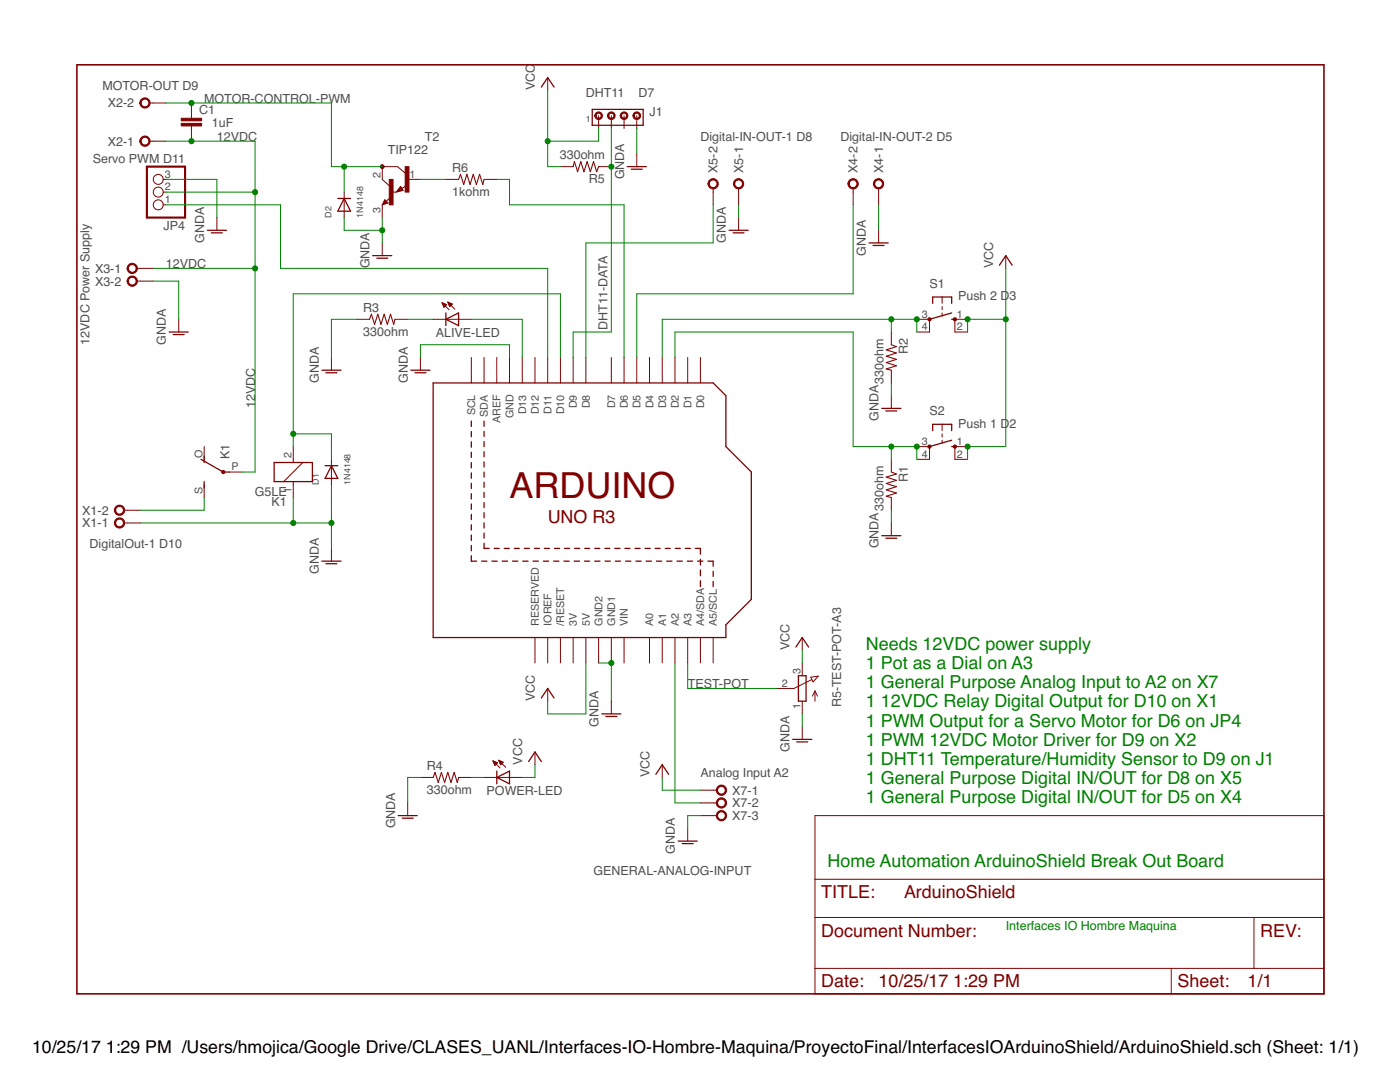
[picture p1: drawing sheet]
<svg xmlns="http://www.w3.org/2000/svg" width="279mm" height="216mm" viewBox="0 0 279 216" stroke-linecap="round" stroke-linejoin="round" font-family="sans-serif">
<g fill="none" stroke="#800000" stroke-width=".25">
<path d="M108 17.4l1.3-1.9 1.3 1.9M67.4 39.6h2.6M68.7 39.6l1.3 2.5h-2.6zM80 37.7v-.1l-.5 .5 .7-.3M118.2 21.8h10.2v3.2h-10.2zM125.2 33.3h3.8M126 33.8h2.2M41.4 46h3.8M42.2 46.5h2.2M74.4 51h3.8M75.2 51.5h2.2M76.8 40.1l.4 .4-.5 .1 .2-.2"/>
<path d="M145.5 46h3.8M146.3 46.5h2.2M173.4 48.5h3.8M174.2 49h2.2M199.5 52.9l1.2-1.9 1.3 1.9M33.8 66.3h3.8M34.6 66.8h2.1M64.2 73.9h3.9M65 74.4h2.2M82 73.9h3.8M82.8 74.4h2.2M86.4 76.4h55.9l2.6 2.6v10.1l5 5.1v25.4l-5 5.1v2.5h-58.5z"/>
<path d="M89 63.7l2.5-1.3v2.6zM89 62.4v2.6M186.1 60.5v-1.2h3.8v1.2M189.9 63.7h.7M189.9 62.4l-4.4 1.3M40.1 91.7l4.5 2.5h1.2M40.7 91v1.3M40.7 96.1v1.3M54.7 92.3h7.6v3.8h-7.6zM64.9 92.9h2.5M66.1 92.9l1.3 2.6h-2.5zM94.1 84v1.1"/>
<path d="M94.1 86.1v1.1M94.1 88.2v1M94.1 90.2v1.1M94.1 92.3v1.1M94.1 94.4v1M94.1 96.4v1.1M94.1 98.5v1.1M96.6 84v1.1M96.6 86.1v1M96.6 88.1v1M96.6 90.1v1.1M96.6 92.2v1"/>
<path d="M96.6 94.2v1M96.6 96.2v1M96.6 98.3v1M176 81.5h3.8M176.8 82h2.2M186.1 85.9v-1.2h3.8v1.2M189.9 89.1h.7M189.9 87.8l-4.4 1.3M64.2 112h3.9M65 112.5h2.2M94.1 100.6v1M94.1 102.6v1.1"/>
<path d="M94.1 104.7v1.1M94.1 106.8v1M94.1 108.8v1.1M94.1 110.9v1.1h1M96.1 112h1.1M96.6 100.3v1M96.6 102.3v1M96.6 104.3v1.1M96.6 106.4v1M96.6 108.4v1h1M98.2 112h1M98.6 109.4h1"/>
<path d="M100.2 112h1.1M100.6 109.4h1M102.3 112h1M102.6 109.4h1M104.3 112h1.1M104.6 109.4h1M106.4 112h1M106.7 109.4h1M108.4 112h1.1M108.6 109.4h1.1M110.5 112h1M110.7 109.4h1"/>
<path d="M112.5 112h1.1M112.7 109.4h1M114.6 112h1.1M114.7 109.4h1M116.6 112h1.1M116.7 109.4h1M118.7 112h1M118.7 109.4h1M120.7 109.4h1M120.8 112h1M122.7 109.4h1M122.8 112h1"/>
<path d="M124.7 109.4h1M124.9 112h1M126.7 109.4h1M126.9 112h1.1M128.7 109.4h1.1M128.9 112h1.1M130.7 109.4h1M131 112h1.1M132.8 109.4h1M133.1 112h1M134.8 109.4h1M135.1 112h1.1"/>
<path d="M136.8 109.4h1M137.2 112h1M138.8 109.4h1v1.2M139.2 112h1.1M139.8 111.6v1.1M139.8 113.7v1.2M139.8 115.9v1.2M141.3 112h1v1M142.3 114v1M142.3 116v1.1M176 106.9h3.8M176.8 107.4h2.2"/>
<path d="M108 139.3l1.3-1.9 1.3 1.9M158.8 129.1l1.3-1.9 1.3 1.9M159.3 134.8h1.6v5.1h-1.6zM99.1 155.1l2.6-1.2v2.5zM99.1 153.9v2.5M105.5 152l1.3-1.9 1.2 1.9M120.1 142.5h3.8M120.9 143h2.2M130.9 154.5l1.3-1.9 1.2 1.9M158.2 147.5h3.8M159 148h2.2M79.5 162.8h3.8"/>
<path d="M80.3 163.3h2.2M135.3 167.8h3.8M136.1 168.3h2.2"/>
</g>
<g fill="none" stroke="#800000" stroke-width=".2">
<path d="M109.3 15.5v2.5M29.8 28.2h3.3M29.8 20.6h3.3M32.6 38.3h.5M32.6 35.8h.5M38.2 20.6v3M38.2 25.1v3.1M68.7 38.3v5.1M76.8 39.9l.6 .6-1.1 .4zM77.9 39.4l-.8 .8M78.4 38.3h.7M79.9 37.2l.6 .8-1.4 .3z"/>
<path d="M80.2 37.8l-.2-.4-.7 .8 1-.2-.3-.7-.8 .9M80.9 34.5l-1.6-1.2h-3v2.5l1.4 1.3M81.2 37l-1 .6M81.4 35.8h2.5M89 35.8h2.5M96.6 35.8h2.5M111.8 33.3h2.6M119.5 23.1v2.5M119.5 33.3h2.5M122 23.1v2.5M124.5 23.1v2.5M127.1 23.1v2.5"/>
<path d="M127.1 30.7v2.6M142.3 37.6v3.3M147.4 37.6v3.3M170.3 37.6v3.3M175.3 37.6v3.3M27.3 53.6h3.3M27.3 56.1h3.3M32.6 40.9h.5M43.3 43.4v2.6M76.3 40.9v2.5M76.3 48.5v2.5M76.8 40.1l-.3 .6 .8-.2-.5-.5-.4 .7"/>
<path d="M147.4 43.4v2.6M175.3 46v2.5M188 59.3v1.2M200.7 51v2.6M35.7 63.7v2.6M66.1 71.3v2.6M71.2 63.7h2.5M78.8 63.7h2.6M83.9 71.3v2.6M86.4 63.7h7.7M88.2 60.4l1.4 1.4M88.2 60.4l.9 .4-.5 .5"/>
<path d="M88.2 60.4l.4 .9M88.2 60.5h.1M88.3 60.6h.3M88.3 60.7h.6M88.4 60.8h.7M88.5 60.9h.5M88.5 61h.4M88.6 61.2h.2M88.6 61.3h.1M89.4 60.3l1.4 1.4M89.4 60.3l.9 .4M89.4 60.3l.3 .9"/>
<path d="M89.4 60.3h.1M89.4 60.5h.3M89.5 60.6h.5M89.5 60.7h.8M89.6 60.8h.5M89.6 60.9h.4M89.7 61h.2M89.7 61.2h.1M90.3 60.7l-.6 .5M94.1 71.3v5.1M96.6 71.3v5.1M99.1 71.3v5.1"/>
<path d="M101.7 71.3v5.1M104.2 71.3v5.1M106.8 71.3v5.1M109.3 71.3v5.1M111.8 71.3v5.1M114.4 71.3v5.1M116.9 71.3v5.1M122 71.3v5.1M124.5 71.3v5.1M127.1 71.3v5.1M129.6 71.3v5.1M132.2 71.3v5.1"/>
<path d="M134.7 71.3v5.1M137.2 71.3v5.1M139.8 71.3v5.1M177.9 66.3v2.5M177.9 73.9v2.5M177.9 79v2.5M183 63.7h2.5v2.6h-2.5M188 61.2v.6M188 62.4v.7M193.1 63.7h-2.5v2.6h2.5M40.7 89.1v2.6M40.7 96.7v2.6"/>
<path d="M45.8 94.2h2.6M58.5 89.1v3.2M58.5 96.1v3.2M60.4 92.3l-3.8 3.8M66.1 91.7v5M177.9 91.7v2.5M177.9 99.3v2.5M183 89.1h2.5v2.6h-2.5M188 84.7v1.2M188 86.6v.6M188 87.8v.7M193.1 89.1h-2.5v2.6h2.5"/>
<path d="M24.7 104.4h3.3M24.7 101.8h3.3M66.1 109.4v2.6M177.9 104.4v2.5M106.8 127.2v5.1M109.3 127.2v5.1M109.3 137.4v2.5M111.8 127.2v5.1M114.4 127.2v5.1M116.9 127.2v5.1M119.5 127.2v5.1M122 127.2v5.1"/>
<path d="M122 139.9v2.6M124.5 127.2v5.1M129.6 127.2v5.1M132.2 127.2v5.1M134.7 127.2v5.1M137.2 127.2v5.1M139.8 127.2v5.1M142.3 127.2v5.1M160.1 127.2v2.6M160.1 132.3v2.5M160.1 139.9v2.6M161.8 135.1l1.5-.2-1 1.2z"/>
<path d="M162 135.6l-3.5 1.8h-3.5M162.6 137.9v2M162.6 137.9l.6 1M162.6 137.9l-.5 1M83.9 155.1h2.5M91.5 155.1h2.6M96.6 155.1h7.6M98.4 151.8l1.4 1.4M98.4 151.8l.9 .4M98.4 151.8l.4 .9M98.4 151.9h.1M98.4 152h.3"/>
<path d="M98.5 152.1h.5M98.6 152.2h.7M98.6 152.4h.5M98.7 152.5h.3M98.7 152.6h.2M98.8 152.7h.1M99.3 152.2l-.5 .5M99.5 151.7l1.4 1.4M99.5 151.7l.9 .4-.5 .5M99.5 151.7l.4 .9M99.5 151.7h.1M99.6 151.9h.3"/>
<path d="M99.7 152h.5M99.7 152.1h.7M99.8 152.2h.5M99.8 152.4h.4M99.9 152.5h.1M99.9 152.6h.1M106.8 150.1v2.5M132.2 152.6v2.5M139.8 157.7h3.3M160.1 145v2.5M81.4 160.2v2.6M137.2 165.3v2.5"/>
<path d="M139.8 162.8h3.3M139.8 160.2h3.3M162.6 162.8h101.6v35.5h-101.6zM162.6 175.5h101.6M162.6 183.1h101.6M162.6 193.2h101.6M233.7 193.2v5.1M250.3 183.1v10.1"/>
<circle cx="31.6" cy="38.3" r=".99"/>
<circle cx="31.6" cy="35.8" r=".99"/>
<circle cx="31.6" cy="40.9" r=".99"/>
</g>
<path d="M29.3 33.3h7.6v10.1h-7.6z" fill="none" stroke="#800000" stroke-width=".42"/>
<path d="M91.5 35.8l.4-1 .6 2 .7-2 .6 2 .6-2 .7 2 .6-2 .7 2 .2-1M114.4 33.3l.2-1.1 .7 2.1 .6-2.1 .6 2.1 .7-2.1 .6 2.1 .6-2.1 .7 2.1 .4-1M73.7 63.7l.4-1 .7 2 .6-2 .6 2 .7-2 .6 2 .6-2 .7 2 .2-1M177.9 68.8l1 .4-2 .6 2 .6-2 .7 2 .6-2 .6 2 .7-2 .6 1 .3M177.9 94.2l1 .4-2 .6 2 .6-2 .7 2 .6-2 .6 2 .7-2 .6 1 .3M86.4 155.1l.4-1 .7 2 .6-2 .6 2 .7-2 .6 2 .6-2 .7 2 .2-1" fill="none" stroke="#800000" stroke-width=".21"/>
<g fill="#800000" stroke="#800000" stroke-width=".2">
<path d="M185.3 63.5h.4v.4l-.2 .2-.2-.2z" fill-rule="evenodd"/>
<path d="M190.3 63.5h.5v.4l-.2 .2-.3-.2z" fill-rule="evenodd"/>
<path d="M185.3 88.9l.2-.1 .2 .1v.4l-.2 .2-.2-.2z" fill-rule="evenodd"/>
<path d="M190.3 88.9l.3-.1 .2 .1v.4l-.2 .2-.3-.2z" fill-rule="evenodd"/>
<path d="M23.2 103.5a1.03 1.03 0 0 1 1.6 .4 1.03 1.03 0 0 1-.7 1.4 1.03 1.03 0 0 1-1.3-.9h.3a.77 .77 0 0 1 1.1-.7 .77 .77 0 0 1 .1 1.3 .77 .77 0 0 1-1.2-.4v-.2h-.3z" fill-rule="evenodd"/>
<path d="M23.2 101a1.03 1.03 0 0 1 1.6 .4 1.03 1.03 0 0 1-.7 1.4 1.03 1.03 0 0 1-1.3-1h.3a.77 .77 0 0 1 1.1-.6 .77 .77 0 0 1 .1 1.3 .77 .77 0 0 1-1.2-.5v-.2h-.3z" fill-rule="evenodd"/>
<path d="M25.5 53a1.03 1.03 0 0 1 1.7 0 1.03 1.03 0 0 1-.5 1.6 1.03 1.03 0 0 1-1.3-1h.2a.78 .78 0 0 1 1.1-.8 .78 .78 0 0 1 .2 1.3 .78 .78 0 0 1-1.2-.3l-.1-.2h-.2z" fill-rule="evenodd"/>
<path d="M25.5 55.5a1.03 1.03 0 0 1 1.7 0 1.03 1.03 0 0 1-.5 1.6 1.03 1.03 0 0 1-1.3-1h.2a.78 .78 0 0 1 1.1-.7 .78 .78 0 0 1 .2 1.2 .78 .78 0 0 1-1.2-.3l-.1-.2h-.2z" fill-rule="evenodd"/>
<path d="M174.7 35.9a1.03 1.03 0 0 1 1.6 .3 1.03 1.03 0 0 1-.7 1.5 1.03 1.03 0 0 1-1.3-1h.3a.78 .78 0 0 1 1-.8 .78 .78 0 0 1 .3 1.3 .78 .78 0 0 1-1.3-.3v-.2h-.3z" fill-rule="evenodd"/>
<path d="M169.6 35.9a1.03 1.03 0 0 1 1.6 .3 1.03 1.03 0 0 1-.7 1.5 1.03 1.03 0 0 1-1.3-1h.3a.78 .78 0 0 1 1-.8 .78 .78 0 0 1 .3 1.3 .78 .78 0 0 1-1.3-.3v-.2h-.3z" fill-rule="evenodd"/>
<path d="M143.1 157.1a1.03 1.03 0 0 1 1.7 0 1.03 1.03 0 0 1-.5 1.6 1.03 1.03 0 0 1-1.4-1h.3a.78 .78 0 0 1 1.1-.8 .78 .78 0 0 1 .2 1.3 .78 .78 0 0 1-1.3-.3v-.2h-.3z" fill-rule="evenodd"/>
<path d="M143.1 159.6a1.03 1.03 0 0 1 1.7 0 1.03 1.03 0 0 1-.5 1.6 1.03 1.03 0 0 1-1.4-1h.3a.78 .78 0 0 1 1.1-.7 .78 .78 0 0 1 .2 1.3 .78 .78 0 0 1-1.3-.4v-.2h-.3z" fill-rule="evenodd"/>
<path d="M143.1 162.2a1.03 1.03 0 0 1 1.7 0 1.03 1.03 0 0 1-.5 1.6 1.03 1.03 0 0 1-1.4-1h.3a.78 .78 0 0 1 1.1-.8 .78 .78 0 0 1 .2 1.3 .78 .78 0 0 1-1.3-.3v-.2h-.3z" fill-rule="evenodd"/>
<path d="M118.9 22.6a.76 .76 0 0 1 1.2 .1 .76 .76 0 0 1-.4 1.1 .76 .76 0 0 1-1-.7h.3a.51 .51 0 0 1 .6-.5 .51 .51 0 0 1 .2 .8 .51 .51 0 0 1-.8-.1v-.2h-.3z" fill-rule="evenodd"/>
<path d="M121.4 22.6a.76 .76 0 0 1 1.2 .1 .76 .76 0 0 1-.4 1.1 .76 .76 0 0 1-1-.7h.3a.51 .51 0 0 1 .7-.5 .51 .51 0 0 1 .2 .8 .51 .51 0 0 1-.9-.1v-.2h-.3z" fill-rule="evenodd"/>
<path d="M124 22.6a.76 .76 0 0 1 1.2 .1 .76 .76 0 0 1-.4 1.1 .76 .76 0 0 1-1-.7h.2a.51 .51 0 0 1 .7-.5 .51 .51 0 0 1 .2 .8 .51 .51 0 0 1-.8-.1l-.1-.2h-.2z" fill-rule="evenodd"/>
<path d="M126.5 22.6a.76 .76 0 0 1 1.2 .1 .76 .76 0 0 1-.4 1.1 .76 .76 0 0 1-1-.7h.3a.52 .52 0 0 1 .7-.4 .52 .52 0 0 1 .1 .8 .52 .52 0 0 1-.8-.2v-.2h-.3z" fill-rule="evenodd"/>
<path d="M28.1 27.6a1.03 1.03 0 0 1 1.7 0 1.03 1.03 0 0 1-.6 1.6 1.03 1.03 0 0 1-1.3-1h.3a.78 .78 0 0 1 1-.8 .78 .78 0 0 1 .3 1.3 .78 .78 0 0 1-1.3-.3v-.2h-.3z" fill-rule="evenodd"/>
<path d="M28.1 20a1.03 1.03 0 0 1 1.7-.1 1.03 1.03 0 0 1-.6 1.6 1.03 1.03 0 0 1-1.3-.9h.3a.78 .78 0 0 1 1-.8 .78 .78 0 0 1 .3 1.3 .78 .78 0 0 1-1.3-.3v-.2h-.3z" fill-rule="evenodd"/>
<path d="M146.6 36.1a1.03 1.03 0 0 1 1.6 0 1.03 1.03 0 0 1-.5 1.6 1.03 1.03 0 0 1-1.3-1h.2a.78 .78 0 0 1 1.1-.8 .78 .78 0 0 1 .2 1.3 .78 .78 0 0 1-1.2-.3l-.1-.2h-.2z" fill-rule="evenodd"/>
<path d="M141.5 36.1a1.03 1.03 0 0 1 1.7 0 1.03 1.03 0 0 1-.6 1.6 1.03 1.03 0 0 1-1.3-1h.2a.78 .78 0 0 1 1.1-.8 .78 .78 0 0 1 .3 1.3 .78 .78 0 0 1-1.3-.3l-.1-.2h-.2z" fill-rule="evenodd"/>
<circle cx="44.6" cy="94.2" r=".33"/>
<circle cx="76.3" cy="33.3" r=".38"/>
</g>
<path d="M15.3 12.9h248.9v185.4h-248.9z" fill="none" stroke="#800000" stroke-width=".32"/>
<g fill="#800000" stroke="#800000" stroke-width=".2">
<path d="M36.2 23.6h4v.5h-4z"/>
<path d="M36.2 24.6h4v.5h-4z"/>
<path d="M80.9 33.3h.7v5h-.7z"/>
<path d="M77.7 35.8h.7v5.1h-.7z"/>
</g>
<g fill="none" stroke="#008000" stroke-width=".2">
<path d="M109.3 18v15.3h2.5M33.1 35.8h10.2v7.6M33.1 20.6h33v12.7h10.2M33.1 28.2h17.8v66h-2.5M33.1 38.3h17.8M68.7 33.3v5M83.9 35.8h5.1M99.1 35.8h2.6v5.1h22.8v30.4M119.5 25.6v2.6h-10.2M122 25.6v40.7h-7.6v5M127.1 25.6v5.1M30.6 56.1h5.1v7.6"/>
<path d="M30.6 53.6h20.3M33.1 40.9h22.9v12.7h53.3v17.7M68.7 43.4v2.6h7.6M76.3 43.4v5.1M142.3 40.9v7.6h-25.4v22.8M147.4 40.9v2.5M170.3 40.9v17.7h-43.2v12.7M175.3 40.9v5.1M200.7 53.6v35.5h-7.6v2.6M71.2 63.7h-5.1v7.6M81.4 63.7h5M83.9 71.3v-2.5h17.8v2.5"/>
<path d="M94.1 63.7h10.1v7.6M111.8 71.3v-12.7h-53.3v30.5M134.7 71.3v-5h35.6v22.8h12.7v2.6M177.9 63.7v2.6M177.9 76.4v2.6M183 66.3v-2.6h-50.8v7.6M200.7 63.7h-7.6v2.6M40.7 99.3v2.5h-12.7M58.5 86.6h7.6v5.1M58.5 99.3v5.1M66.1 96.7v12.7M177.9 89.1v2.6"/>
<path d="M28 104.4h38.1M177.9 101.8v2.6M116.9 132.3v10.2h-7.6v-2.6M119.5 132.3h2.5v7.6M134.7 132.3v27.9h5.1M137.2 132.3v5.1h17.8M160.1 129.8v2.5M83.9 155.1h-2.5v5.1M94.1 155.1h2.5M106.8 152.6v2.5h-2.6M132.2 155.1v2.6h7.6M160.1 142.5v2.5"/>
<path d="M139.8 162.8h-2.6v2.5"/>
</g>
<g fill="#008000" stroke="#008000" stroke-width=".2">
<circle cx="122" cy="132.3" r=".51"/>
<circle cx="66.1" cy="104.4" r=".51"/>
<circle cx="58.5" cy="104.4" r=".51"/>
<circle cx="76.3" cy="46" r=".51"/>
<circle cx="193.1" cy="63.7" r=".51"/>
<circle cx="193.1" cy="89.1" r=".51"/>
<circle cx="200.7" cy="63.7" r=".51"/>
<circle cx="109.3" cy="28.2" r=".51"/>
<circle cx="50.9" cy="53.6" r=".51"/>
<circle cx="50.9" cy="38.3" r=".51"/>
<circle cx="38.2" cy="28.2" r=".51"/>
<circle cx="183" cy="63.7" r=".51"/>
<circle cx="177.9" cy="63.7" r=".51"/>
<circle cx="177.9" cy="89.1" r=".51"/>
<circle cx="183" cy="89.1" r=".51"/>
<circle cx="58.5" cy="86.6" r=".51"/>
<circle cx="122" cy="33.3" r=".51"/>
<circle cx="68.7" cy="33.3" r=".51"/>
<circle cx="38.2" cy="20.6" r=".51"/>
</g>
<text font-size="7.2" fill="#800000" x="101.7" y="99.3">ARDUINO</text>
<g font-size="3.6" fill="#800000">
<text x="109.3" y="104.4">UNO R3</text>
<text x="163.9" y="179.3">TITLE:</text>
<text x="180.4" y="179.3">ArduinoShield</text>
<text x="163.9" y="186.9">Document Number:</text>
<text x="251.5" y="186.9">REV:</text>
<text x="163.9" y="197">Date:</text>
<text x="175.3" y="197">10/25/17</text>
<text x="190.3" y="197">1:29 PM</text>
<text x="235" y="197">Sheet:</text>
<text x="249" y="197">1/1</text>
</g>
<g font-size="3.6" fill="#008000">
<text x="172.8" y="129.7">Needs 12VDC power supply</text>
<text x="172.8" y="133.5">1 Pot as a Dial on A3</text>
<text x="172.8" y="137.4">1 General Purpose Analog Input to A2 on X7</text>
<text x="172.8" y="141.2">1</text>
<text x="175.8" y="141.2">12VDC Relay Digital Output for D10 on X1</text>
<text x="172.8" y="145">1 PWM Output for a Servo Motor for D6 on JP4</text>
<text x="172.8" y="148.8">1 PWM 12VDC Motor Driver for D9 on X2</text>
<text x="172.8" y="152.6">1 DHT11 Temperature/Humidity Sensor to D9 on J1</text>
<text x="172.8" y="156.4">1 General Purpose Digital IN/OUT for D8 on X5</text>
<text x="172.8" y="160.2">1 General Purpose Digital IN/OUT for D5 on X4</text>
<text x="165.2" y="172.9">Home Automation ArduinoShield Break Out Board</text>
</g>
<g font-size="3.5">
<text x="6.4" y="210">10/25/17</text>
<text x="21.1" y="210">1:29 PM /Users/hmojica/Google Drive/CLASES_UANL/Interfaces-IO-Hombre-Maquina/ProyectoFinal/InterfacesIOArduinoShield/ArduinoShield.sch (Sheet: 1/1)</text>
</g>
<g font-size="2.5" fill="#505050">
<text x="20.4" y="18">MOTOR-OUT D9</text>
<text x="21.5" y="21.4">X2-2</text>
<text x="39.7" y="22.7">C1</text>
<text x="40.7" y="20.5">MOTOR-CONTROL-PWM</text>
<text x="106.8" y="18" transform="rotate(-90 106.8 18)">VCC</text>
<text x="116.9" y="19.3">DHT11</text>
<text x="127.4" y="19.3">D7</text>
<text x="129.6" y="23.1">J1</text>
<text x="21.5" y="29.1">X2-1</text>
<text x="42.3" y="25.2">1uF</text>
<text x="43.3" y="28.2">12VDC</text>
<text x="84.8" y="28.2">T2</text>
<text x="139.8" y="28.2">Digital-IN-OUT-1 D8</text>
<text x="167.7" y="28.2">Digital-IN-OUT-2 D5</text>
<text x="18.5" y="32.5">Servo PWM D11</text>
<text x="77.4" y="30.7">TIP122</text>
<text x="90.3" y="34.3">R6</text>
<text x="111.7" y="31.7">330ohm</text>
<text x="124.5" y="35.8" transform="rotate(-90 124.5 35.8)">GNDA</text>
<text x="143.2" y="34.5" transform="rotate(-90 143.2 34.5)">X5-2</text>
<text x="148.3" y="34.5" transform="rotate(-90 148.3 34.5)">X5-1</text>
<text x="171.1" y="34.5" transform="rotate(-90 171.1 34.5)">X4-2</text>
<text x="176.2" y="34.5" transform="rotate(-90 176.2 34.5)">X4-1</text>
<text x="90.3" y="39.1">1kohm</text>
<text x="117.5" y="36.5">R5</text>
<text x="32.6" y="45.8">JP4</text>
<text x="33.1" y="53.6">12VDC</text>
<text x="40.7" y="48.5" transform="rotate(-90 40.7 48.5)">GNDA</text>
<text x="73.8" y="53.6" transform="rotate(-90 73.8 53.6)">GNDA</text>
<text x="144.9" y="48.5" transform="rotate(-90 144.9 48.5)">GNDA</text>
<text x="172.8" y="51" transform="rotate(-90 172.8 51)">GNDA</text>
<text x="198.2" y="53.6" transform="rotate(-90 198.2 53.6)">VCC</text>
<text x="19" y="54.5">X3-1</text>
<text x="19" y="57">X3-2</text>
<text x="185.5" y="57.4">S1</text>
<text x="191.2" y="59.9">Push 2 D</text>
<text x="201.5" y="59.9">3</text>
<text x="72.5" y="62.2">R3</text>
<text x="121.2" y="65.9" transform="rotate(-90 121.2 65.9)">DHT11-DATA</text>
<text x="17.9" y="68.8" transform="rotate(-90 17.9 68.8)">12VDC Power Supply</text>
<text x="33.1" y="68.8" transform="rotate(-90 33.1 68.8)">GNDA</text>
<text x="72.5" y="67">330ohm</text>
<text x="87" y="67.3">ALIVE-LED</text>
<text x="181.2" y="70.7" transform="rotate(-90 181.2 70.7)">R2</text>
<text x="63.6" y="76.4" transform="rotate(-90 63.6 76.4)">GNDA</text>
<text x="81.4" y="76.4" transform="rotate(-90 81.4 76.4)">GNDA</text>
<text x="176.4" y="76.5" transform="rotate(-90 176.4 76.5)">330ohm</text>
<text x="50.9" y="81.5" transform="rotate(-90 50.9 81.5)">12VDC</text>
<text x="185.5" y="82.8">S2</text>
<text x="175.3" y="84" transform="rotate(-90 175.3 84)">GNDA</text>
<text x="191.2" y="85.3">Push 1 D</text>
<text x="201.5" y="85.3">2</text>
<text x="45.8" y="91.7" transform="rotate(-90 45.8 91.7)">K1</text>
<text x="50.9" y="98.9">G5LE</text>
<text x="54.2" y="101">K1</text>
<text x="176.4" y="101.9" transform="rotate(-90 176.4 101.9)">330ohm</text>
<text x="181.2" y="96.1" transform="rotate(-90 181.2 96.1)">R1</text>
<text x="16.4" y="105.2">X1-1</text>
<text x="16.4" y="102.7">X1-2</text>
<text x="17.9" y="109.4">DigitalOut-1 D10</text>
<text x="175.3" y="109.4" transform="rotate(-90 175.3 109.4)">GNDA</text>
<text x="63.6" y="114.5" transform="rotate(-90 63.6 114.5)">GNDA</text>
<text x="157.6" y="129.7" transform="rotate(-90 157.6 129.7)">VCC</text>
<text x="137.2" y="137.4">TEST-POT</text>
<text x="106.8" y="139.9" transform="rotate(-90 106.8 139.9)">VCC</text>
<text x="167.8" y="141.2" transform="rotate(-90 167.8 141.2)">R5-TEST-POT-A3</text>
<text x="119.5" y="145" transform="rotate(-90 119.5 145)">GNDA</text>
<text x="85.2" y="153.6">R4</text>
<text x="104.2" y="152.6" transform="rotate(-90 104.2 152.6)">VCC</text>
<text x="129.6" y="155.1" transform="rotate(-90 129.6 155.1)">VCC</text>
<text x="139.8" y="155.1">Analog Input A2</text>
<text x="157.6" y="150.1" transform="rotate(-90 157.6 150.1)">GNDA</text>
<text x="85.2" y="158.4">330ohm</text>
<text x="97.1" y="158.7">POWER-LED</text>
<text x="146.1" y="158.6">X7-1</text>
<text x="146.1" y="161.1">X7-2</text>
<text x="78.8" y="165.3" transform="rotate(-90 78.8 165.3)">GNDA</text>
<text x="146.1" y="163.6">X7-3</text>
<text x="134.7" y="170.4" transform="rotate(-90 134.7 170.4)">GNDA</text>
<text x="118.4" y="174.7">GENERAL-ANALOG-INPUT</text>
</g>
<text font-size="2.5" fill="#008000" x="200.7" y="185.6">Interfaces IO Hombre Maquina</text>
<g font-size="2.1" fill="#505050">
<text x="32.9" y="35.4">3</text>
<text x="75.9" y="35.4" transform="rotate(-90 75.9 35.4)">2</text>
<text x="81.7" y="35.4">1</text>
<text x="32.9" y="40.5">1</text>
<text x="32.9" y="38">2</text>
<text x="75.9" y="42.4" transform="rotate(-90 75.9 42.4)">3</text>
<text x="184" y="63.4">3</text>
<text x="184" y="65.9">4</text>
<text x="190.9" y="63.4">1</text>
<text x="190.9" y="65.9">2</text>
<text x="94.8" y="82.9" transform="rotate(-90 94.8 82.9)">SCL</text>
<text x="97.4" y="83.2" transform="rotate(-90 97.4 83.2)">SDA</text>
<text x="102.5" y="83.5" transform="rotate(-90 102.5 83.5)">GND</text>
<text x="105" y="82.7" transform="rotate(-90 105 82.7)">D13</text>
<text x="107.5" y="82.7" transform="rotate(-90 107.5 82.7)">D12</text>
<text x="110.1" y="82.5" transform="rotate(-90 110.1 82.5)">D11</text>
<text x="112.6" y="82.7" transform="rotate(-90 112.6 82.7)">D10</text>
<text x="115.1" y="81.5" transform="rotate(-90 115.1 81.5)">D9</text>
<text x="117.7" y="81.5" transform="rotate(-90 117.7 81.5)">D8</text>
<text x="122.8" y="81.5" transform="rotate(-90 122.8 81.5)">D7</text>
<text x="125.3" y="81.5" transform="rotate(-90 125.3 81.5)">D6</text>
<text x="127.8" y="81.5" transform="rotate(-90 127.8 81.5)">D5</text>
<text x="130.4" y="81.5" transform="rotate(-90 130.4 81.5)">D4</text>
<text x="132.9" y="81.5" transform="rotate(-90 132.9 81.5)">D3</text>
<text x="135.5" y="81.5" transform="rotate(-90 135.5 81.5)">D2</text>
<text x="138" y="81.5" transform="rotate(-90 138 81.5)">D1</text>
<text x="140.5" y="81.5" transform="rotate(-90 140.5 81.5)">D0</text>
<text x="99.9" y="84.4" transform="rotate(-90 99.9 84.4)">AREF</text>
<text x="184" y="88.8">3</text>
<text x="190.9" y="88.8">1</text>
<text x="40.4" y="91.3" transform="rotate(-90 40.4 91.3)">O</text>
<text x="46.2" y="93.8">P</text>
<text x="58.2" y="91.3" transform="rotate(-90 58.2 91.3)">2</text>
<text x="184" y="91.3">4</text>
<text x="190.9" y="91.3">2</text>
<text x="40.4" y="98.5" transform="rotate(-90 40.4 98.5)">S</text>
<text x="58.2" y="98.3" transform="rotate(-90 58.2 98.3)">1</text>
<text x="107.5" y="124.9" transform="rotate(-90 107.5 124.9)">RESERVED</text>
<text x="110.1" y="124.9" transform="rotate(-90 110.1 124.9)">IOREF</text>
<text x="112.6" y="124.9" transform="rotate(-90 112.6 124.9)">/RESET</text>
<text x="115.1" y="124.9" transform="rotate(-90 115.1 124.9)">3V</text>
<text x="117.7" y="124.9" transform="rotate(-90 117.7 124.9)">5V</text>
<text x="120.2" y="124.9" transform="rotate(-90 120.2 124.9)">GND2</text>
<text x="122.8" y="124.9" transform="rotate(-90 122.8 124.9)">GND1</text>
<text x="125.3" y="124.9" transform="rotate(-90 125.3 124.9)">VIN</text>
<text x="130.4" y="124.9" transform="rotate(-90 130.4 124.9)">A0</text>
<text x="132.9" y="124.9" transform="rotate(-90 132.9 124.9)">A1</text>
<text x="135.5" y="124.9" transform="rotate(-90 135.5 124.9)">A2</text>
<text x="138" y="124.9" transform="rotate(-90 138 124.9)">A3</text>
<text x="140.5" y="124.9" transform="rotate(-90 140.5 124.9)">A4/SDA</text>
<text x="143.1" y="124.9" transform="rotate(-90 143.1 124.9)">A5/SCL</text>
<text x="156" y="137">2</text>
<text x="159.7" y="134.5" transform="rotate(-90 159.7 134.5)">3</text>
<text x="159.7" y="141.4" transform="rotate(-90 159.7 141.4)">1</text>
</g>
<g font-size="1.8" fill="#505050">
<text x="116.9" y="24.4">1</text>
<text x="66.1" y="43.4" transform="rotate(-90 66.1 43.4)">D2</text>
<text x="72.5" y="43.4" transform="rotate(-90 72.5 43.4)">1N4148</text>
<text x="63.6" y="96.7" transform="rotate(-90 63.6 96.7)">D1</text>
<text x="69.9" y="96.7" transform="rotate(-90 69.9 96.7)">1N4148</text>
</g>
</svg>
